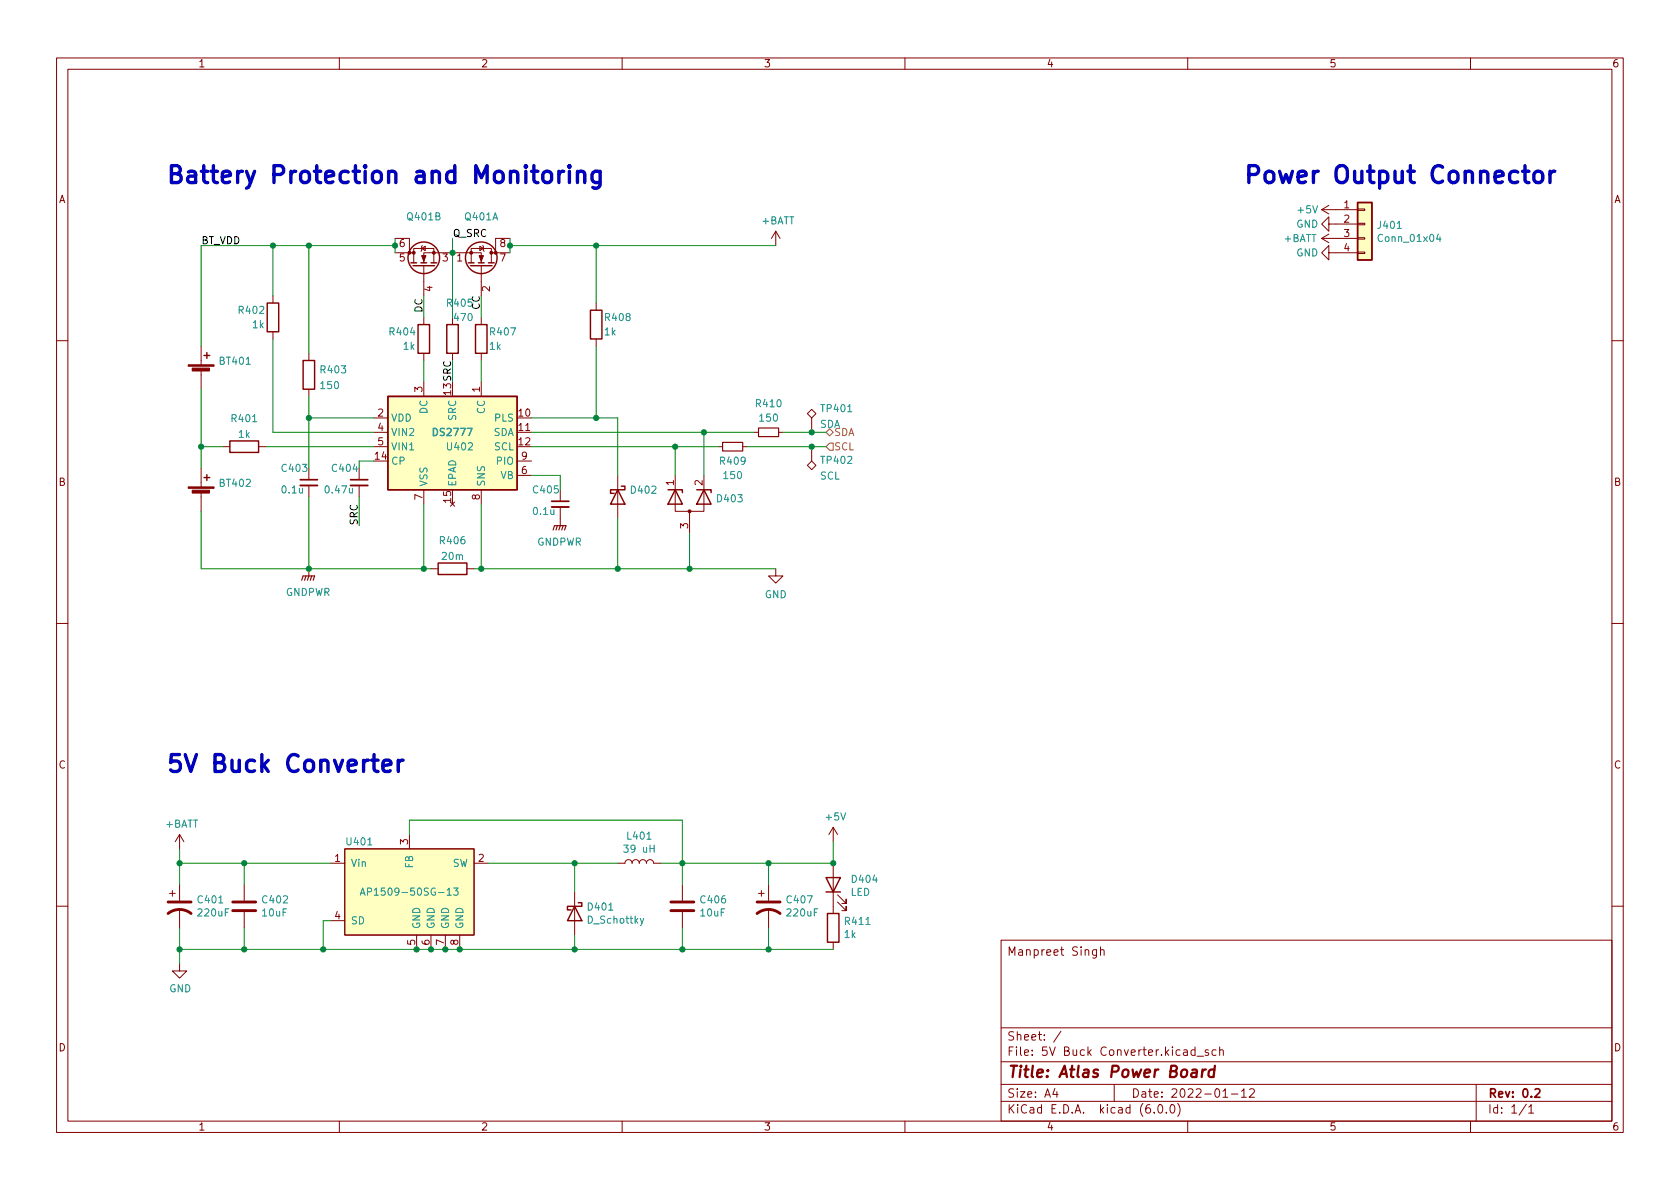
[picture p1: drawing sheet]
<svg xmlns="http://www.w3.org/2000/svg" width="297mm" height="210mm" viewBox="0 0 297 210" stroke-linecap="round" stroke-linejoin="round" font-family="sans-serif">
<g fill="none" stroke="#840000" stroke-width=".18">
<path d="M10 10.2h277v190.1h-277zM12 12.2h273v186.1h-273zM60 10.2v2M110 10.2v2M160 10.2v2M210 10.2v2M260 10.2v2M233.7 37.1h6.3M233.7 37.1l1.2 .7M234.9 39.6v-1.3l-1.2 1.3 1.2 1.3v-1.3h5.1M234.9 36.3l-1.2 .8M240 39.5h1.3v.2h-1.3z"/>
<path d="M240 37h1.3v.2h-1.3zM48.3 52.3v1.3M48.3 58.7v1.2M69.8 44.7h3.4M69.8 42.2h2.6v2.5M73.2 46.5v-2.6h3.5v2.6M74.5 43.9l.7-.3v.7zM74.7 43.4l-.2 .2v.7l-.1 .1M74.9 46.5v-1.8h10.2v1.8M74.9 47v5.3M74.9 56.1v1.3M83.3 46.5v-2.6h3.6v2.6"/>
<path d="M84.8 43.6l.7 .3-.7 .4zM85.1 47v5.3M85.1 56.1v1.3M85.3 43.4l.2 .2v.7l.1 .1M86.9 44.7h3.3M90.2 42.2h-2.6v2.5M105.4 53.6v1.3M105.4 59.9v1.3M137.2 40.9l-.8 1.3M137.2 40.9v2.5M137.2 40.9l.7 1.3M233.7 42.2h6.3"/>
<path d="M233.7 42.2l1.2 .7M234.9 44.7v-1.3l-1.2 1.3 1.2 1.3v-1.3h5.1M234.9 41.4l-1.2 .8M240 44.6h1.3v.2h-1.3zM240 42h1.3v.3h-1.3zM10 60.2h2M35.6 61.2v3.3M35.6 65.5v3.3M39.4 79h1.2M45.7 79h1.3M54.6 62.5v1.2M54.6 68.8v1.3"/>
<path d="M66 76.4h2.6M66 79h2.6M66 73.9h2.6M74.9 62.5v1.2M74.9 67.6v2.5M80 62.5v1.2M85.1 62.5v1.2M85.1 67.6v2.5M91.4 76.4h2.6M127 79h.8M131.3 79h.8M133.3 76.4h.8"/>
<path d="M137.7 76.4h.7M142.7 73.1l.8-.7 .8 .7-.8 .8zM143.5 73.9v2.5M143.5 79v2.5M285 60.2h2M35.6 82.8v3.3M35.6 87.1v3.3M54.6 82.8v2M54.6 85.8v2.1M63.5 82.8v2M63.5 85.8v2.1M74.9 86.6v2.5"/>
<path d="M79.6 88.8l.8 .7M80.4 88.8l-.8 .7M85.1 86.6v2.5M91.4 84.1h2.6M91.4 81.5h2.6M99.1 86.6v2M99.1 89.7v3.3M109.2 84.1v7.6M119.4 84.1v6.3h5.1v-6.3M121.9 90.4v3.8M143.5 81.5l.8 .8-.8 .8-.8-.8zM10 110.2h2"/>
<path d="M54.6 100.6v1.2M76.2 100.6h1.3M82.5 100.6h1.3M137.2 100.6v1.2h1.2l-1.2 1.3-1.3-1.3h1.3M285 110.2h2M30 158h1M30.5 157.5v1M31.7 147.6l-.7 1.2M31.7 147.6v2.5M31.7 156.5v2.8M31.7 147.6l.8 1.2M43.2 156.5v2.8"/>
<path d="M58.4 152.6h2.6M61 150.1h22.8v15.2h-22.8zM72.4 147.6v2.5M83.8 152.6h2.6M101.6 157.7v7.6M109.2 152.6h1.3a.64 .64 0 0 1 .6-.6 .64 .64 0 0 1 .7 .6 .64 .64 0 0 1 .6-.6 .64 .64 0 0 1 .6 .6 .64 .64 0 0 1 .7-.6 .64 .64 0 0 1 .6 .6 .64 .64 0 0 1 .6-.6 .64 .64 0 0 1 .7 .6h1.2M120.6 156.5v2.8M134.1 158h1M134.6 157.5v1M135.9 156.5v2.8M147.3 146.3v2.5M147.3 152.6v8.9"/>
<path d="M147.3 146.3l-.7 1.3M147.3 146.3l.8 1.3M148.1 159.5l1.5 1.5v-.7v.7h-.8M148.1 158.2l1.5 1.6v-.8v.8h-.8M10 160.2h2M31.7 170.4v1.3h1.3l-1.3 1.3-1.2-1.3h1.2M31.7 160.8v3.3M43.2 161.3v2.8M58.4 162.8h2.6M73.7 165.3v2.6M76.2 165.3v2.6M78.7 165.3v2.6"/>
<path d="M81.3 165.3v2.6M120.6 161.3v2.8M135.9 160.8v3.3M147.3 166.6v1.3M177 166.3h108v32h-108zM193.9 167.9v1.2l-.3 .3h-.4M193.9 168l-.5-.1-.3 .3v.4l.2 .3h.6M194.6 168.1l.2-.2 .3 .1 .1 .9M194.6 167.4v1.5M285 160.2h2M60 198.3v2M110 198.3v2"/>
<path d="M160 198.3v2M177 194.8h108M177 191.8h108M177 187.8h108M177 181.8h108M186.5 192.5l-.4 1h1M186.9 193v1M187.6 182.4l-1.3 1.9M197 191.8v3M204.1 196.7v.1M204.9 195.4l.2-.1a.81 .81 0 0 1 .6 .7 .81 .81 0 0 1-.3 .8h-.2a.81 .81 0 0 1-.6-.6 .81 .81 0 0 1 .3-.8zM206.2 196.7v.1"/>
<path d="M207.1 195.4l.1-.1a.81 .81 0 0 1 .6 .7 .81 .81 0 0 1-.3 .8h-.1a.81 .81 0 0 1-.6-.6 .81 .81 0 0 1 .3-.8zM208.2 195.1a1.72 1.72 0 0 1 0 2.3M210 198.3v2M211.3 185.7l-.4-.1-.3 .3v.4l.1 .3h.6M211.3 185.1v1.5M211.6 186.8h1.2M213.6 185.7l-.3-.1-.2 .2v.3l.5 .1v.4h-.5M215 185.7l-.4-.1-.3 .3v.4l.1 .3h.6M215.6 185.8l.3-.2 .3 .1 .1 .9M215.6 185.1v1.5M216.2 194h.9M217.7 193.5h1.2"/>
<path d="M219.5 193l.4-.5v1.5M219.5 194h.9M220.9 192.7l.6-.2 .2 .2 .1 .3-.9 1h.9M260 198.3v2M261 191.8v6.5M269.9 195.3l-1.3 1.9M270.3 195.8l.4-.5v1.5M270.3 196.8h.9"/>
</g>
<path d="M53.1 84.8h3M62 84.8h3M97.5 88.6h3.1M271.4 192.7l.6-.2 .2 .2 .1 .3-1 1h1" fill="none" stroke="#840000" stroke-width=".3"/>
<path d="M210.8 189.2l.2-.1 .6 .1-.1 1.3M211.6 189.6l-.7 .1a.4 .4 0 0 0-.3 .3 .4 .4 0 0 0 .2 .5l.7-.1M212.6 189.1l-.1 1.4M213.2 189.1l-.4 .1-.2 .3M214.7 189.2a.66 .66 0 0 0-1 .3v.6l.1 .3 .2 .1 .6-.1M214.8 188.5l-.2 2" fill="none" stroke="#840000" stroke-width=".4"/>
<path d="M127.8 78.2h3.5v1.6h-3.5zM134.1 75.7h3.6v1.5h-3.6zM97.8 93.7l.2-.7h2.1l-.3 .7M98.6 93l-.3 .7M99.1 93l-.3 .7M99.6 93l-.3 .7M53.3 102.6l.3-.8h2l-.2 .8M54.1 101.8l-.3 .8M54.6 101.8l-.2 .8M55.1 101.8l-.2 .8" fill="none" stroke="#840000" stroke-width=".2"/>
<path d="M29.7 159.5h4.1M41.1 159.5h4.1M118.6 159.5h4.1M133.9 159.5h4M29.7 161.5a3.3 3.3 0 0 1 4.1 0M41.1 161h4.1M118.6 161h4.1M133.9 161.5a3.3 3.3 0 0 1 4 0" fill="none" stroke="#840000" stroke-width=".51"/>
<g fill="none" stroke="#840000" stroke-width=".25">
<path d="M240 35.8h2.6v10.2h-2.6zM47.2 53.6h2.1v5.1h-2.1zM72.6 46.5h1.1M73 47h3.8M73.9 57.4h2v5.1h-2zM74.4 46.5h1M76.2 46.5h1M79 57.4h2v5.1h-2zM82.8 46.5h1M83.2 47h3.8M84.1 57.4h2v5.1h-2zM84.6 46.5h1"/>
<path d="M86.4 46.5h1M104.4 54.9h2v5h-2zM36.1 62.9h1M36.6 62.4v1M40.6 78h5.1v2h-5.1zM53.6 63.7h2v5.1h-2zM68.6 70.1h22.8v16.5h-22.8zM36.1 84.4h1M36.6 83.9v1.1M77.5 99.6h5v2h-5zM109.2 86.6l1.3 2.5h-2.6zM109.9 86h.6v.6h-2.6v.6h.7"/>
<path d="M118.1 86.6h2.5v.5M119.4 86.6l1.2 2.5h-2.5zM123.2 86.6h2.5v.5M124.5 86.6l1.2 2.5h-2.5zM102.2 159.6h.7v.7h-2.6v.6h.7M146 155.2h2.6l-1.3 2.5zM146 157.7h2.6M101.6 160.3l1.3 2.5h-2.6zM146.3 161.5h2v5.1h-2z"/>
<circle cx="74.9" cy="45.6" r="2.79"/>
<circle cx="85.1" cy="45.6" r="2.79"/>
</g>
<g fill="#840000" stroke="#840000" stroke-width=".18">
<path d="M84.7 45.2h.8l-.4 1z"/>
<path d="M74.5 45.2h.8l-.4 1z"/>
<path d="M33.3 64.5h4.5v.3h-4.5z"/>
<path d="M34 65.1h3v.5h-3z"/>
<path d="M33.3 86.1h4.5v.3h-4.5z"/>
<path d="M34 86.7h3v.5h-3z"/>
<circle cx="121.9" cy="90.4" r=".25"/>
<circle cx="83.3" cy="44.7" r=".25"/>
<circle cx="86.9" cy="44.7" r=".25"/>
<circle cx="87.6" cy="44.7" r=".25"/>
<circle cx="76.7" cy="44.7" r=".25"/>
<circle cx="73.2" cy="44.7" r=".25"/>
<circle cx="72.4" cy="44.7" r=".25"/>
</g>
<path d="M254.3 41.4l-.3 .9h.8M254.6 41.9v.8M63.7 158.3l.4-1.3 .4 1.3M63.8 157.9h.6M80.2 157h.8l-.4 .5 .3 .1v.6l-.1 .1-.6-.1M113.8 162.4l-.4 1.2-.2 .1" fill="none" stroke="#008484" stroke-width=".18"/>
<g fill="#ffffc2" stroke="#ffffc2" stroke-width=".18">
<path d="M240 35.8h2.6v10.2h-2.6z"/>
<path d="M61 150.1h22.8v15.2h-22.8z"/>
<path d="M68.6 70.1h22.8v16.5h-22.8z"/>
</g>
<path d="M53.1 85.8h3M62 85.8h3M97.5 89.7h3.1" fill="none" stroke="#840000" stroke-width=".33"/>
<path d="M146 76.4l.7-.6 .6 .6-.6 .7zM146 79l.7-.6h.6v1.2h-.6z" fill="none" stroke="#848400" stroke-width=".18"/>
<g fill="none" stroke="#0000c2" stroke-width=".6">
<path d="M98.8 30.3v2M99.7 30.3a.77 .77 0 0 0-.9 .6M100.7 29.3l-.2 .1 .2 .2 .1-.2-.1-.1v.3M100.7 30.3v2M102.1 30.6a.74 .74 0 0 1 1.3 .1v1.6M102.1 30.3v2M106.1 30.3v2.4a.81 .81 0 0 1-1.3 .4M106.1 30.4l-.3-.1h-.6l-.4 .3-.1 .3v.8l.3 .4 .2 .2h.6l.3-.2M271.5 30.4a.81 .81 0 0 1 1.3 .5v.8a.81 .81 0 0 1-.8 .6 .81 .81 0 0 1-.8-.6v-.8zM274 30.3v2M274.9 30.3a.77 .77 0 0 0-.9 .6M67.7 135.4l1.4-.3-.1-.5-.3-.2h-.6l-.3 .2-.1 .3v1.1l.1 .3 .3 .1h.6l.3-.1"/>
<path d="M70.4 134.4v2M71.3 134.4a.76 .76 0 0 0-.9 .6"/>
</g>
<g fill="none" stroke="#008400" stroke-width=".18">
<path d="M48.3 43.4v8.9M48.3 59.9v16.5h17.7M54.6 43.4v19.1M69.8 43.4h-34.2v17.8M69.8 42.2v2.5M74.9 52.3v3.8M80 42.2v13.9M85.1 52.3v3.8M90.2 43.4h47M90.2 42.2v2.5M105.4 43.4v10.2M35.6 79h3.8"/>
<path d="M35.6 68.8v14M47 79h19M54.6 70.1v12.7M54.6 73.9h11.4M74.9 63.7v3.9M80 63.7v3.9M85.1 63.7v3.9M94 79h33M94 73.9h15.2v10.2M94 76.4h39.3M105.4 61.2v12.7M119.4 79v5.1"/>
<path d="M124.5 76.4v7.7M132.1 79h13.9M138.4 76.4h7.6M35.6 90.4v10.2h40.6M54.6 87.9v12.7M63.5 81.5h2.5M63.5 87.9v5.1M74.9 89.1v11.5M85.1 89.1v11.5M94 84.1h5.1v2.5M109.2 91.7v8.9M121.9 94.2v6.4"/>
<path d="M83.8 100.6h53.4M31.7 152.6h26.7M31.7 150.1v6.4M43.2 152.6v3.9M72.4 147.6v-2.6h48.2v11.5M86.4 152.6h22.8M101.6 152.6v5.1M135.9 152.6v3.9M147.3 148.8v3.8h-30.5M31.7 164.1v6.3M31.7 167.9h115.6M43.2 164.1v3.8"/>
<path d="M58.4 162.8h-1.3v5.1M101.6 165.3v2.6M120.6 164.1v3.8M135.9 164.1v3.8"/>
</g>
<g fill="#008400" stroke="#008400" stroke-width=".18">
<circle cx="135.9" cy="167.9" r=".46"/>
<circle cx="120.6" cy="152.6" r=".46"/>
<circle cx="101.6" cy="167.9" r=".46"/>
<circle cx="101.6" cy="152.6" r=".46"/>
<circle cx="120.6" cy="167.9" r=".46"/>
<circle cx="135.9" cy="152.6" r=".46"/>
<circle cx="147.3" cy="152.6" r=".46"/>
<circle cx="105.4" cy="43.4" r=".46"/>
<circle cx="109.2" cy="100.6" r=".46"/>
<circle cx="121.9" cy="100.6" r=".46"/>
<circle cx="105.4" cy="73.9" r=".46"/>
<circle cx="48.3" cy="43.4" r=".46"/>
<circle cx="54.6" cy="43.4" r=".46"/>
<circle cx="69.8" cy="43.4" r=".46"/>
<circle cx="80" cy="44.7" r=".46"/>
<circle cx="90.2" cy="43.4" r=".46"/>
<circle cx="43.2" cy="167.9" r=".46"/>
<circle cx="73.7" cy="167.9" r=".46"/>
<circle cx="76.2" cy="167.9" r=".46"/>
<circle cx="57.1" cy="167.9" r=".46"/>
<circle cx="43.2" cy="152.6" r=".46"/>
<circle cx="31.7" cy="152.6" r=".46"/>
<circle cx="78.7" cy="167.9" r=".46"/>
<circle cx="81.3" cy="167.9" r=".46"/>
<circle cx="31.7" cy="167.9" r=".46"/>
<circle cx="54.6" cy="73.9" r=".46"/>
<circle cx="54.6" cy="100.6" r=".46"/>
<circle cx="74.9" cy="100.6" r=".46"/>
<circle cx="35.6" cy="79" r=".46"/>
<circle cx="85.1" cy="100.6" r=".46"/>
<circle cx="119.4" cy="79" r=".46"/>
<circle cx="143.5" cy="76.4" r=".46"/>
<circle cx="143.5" cy="79" r=".46"/>
<circle cx="124.5" cy="76.4" r=".46"/>
</g>
<g font-size="4.2" fill="#0000c2">
<text x="29.2" y="32.4">Battery Protection and Monitoring</text>
<text x="219.7" y="32.4">Power Output Connector</text>
<text x="29.2" y="136.6">5V Buck Converter</text>
</g>
<text font-size="2.8" fill="#840000" x="178" y="190.6">Title: Atlas Power Board</text>
<g font-size="2.1" fill="#840000">
<text x="178" y="169">Manpreet Singh</text>
<text x="178" y="184">Sheet: /</text>
<text x="178" y="186.7">File: 5V Buck Converter.kicad_sch</text>
<text x="178" y="196.9">KiCad E.D.A. kicad (6.0.0)</text>
<text x="178" y="194.1">Size: A4</text>
<text x="200" y="194.1">Date: 2022-01-12</text>
<text x="263" y="194.1">Rev: 0.2</text>
<text x="263" y="196.9">Id: 1/1</text>
</g>
<g font-size="1.8" fill="#840000">
<text x="35" y="11.9">1</text>
<text x="85" y="11.9">2</text>
<text x="135" y="11.9">3</text>
<text x="185" y="11.9">4</text>
<text x="235" y="11.9">5</text>
<text x="285" y="11.9">6</text>
<text x="10.3" y="35.9">A</text>
<text x="285.3" y="35.9">A</text>
<text x="237.6" y="36.8">1</text>
<text x="237.6" y="39.4">2</text>
<text x="237.6" y="41.9">3</text>
<text x="70.6" y="46.2">5</text>
<text x="70.6" y="43.7">6</text>
<text x="78.2" y="46.2">3</text>
<text x="80.8" y="46.2">1</text>
<text x="88.4" y="46.2">7</text>
<text x="88.4" y="43.7">8</text>
<text x="237.6" y="44.4">4</text>
<text x="76.5" y="51.5" transform="rotate(-90 76.5 51.5)">4</text>
<text x="86.6" y="51.5" transform="rotate(-90 86.6 51.5)">2</text>
<text x="74.7" y="69.3" transform="rotate(-90 74.7 69.3)">3</text>
<text x="84.8" y="69.3" transform="rotate(-90 84.8 69.3)">1</text>
<text x="66.8" y="73.7">2</text>
<text x="66.8" y="76.2">4</text>
<text x="91.7" y="73.7">10</text>
<text x="91.7" y="76.2">11</text>
<text x="66.3" y="81.3">14</text>
<text x="66.8" y="78.7">5</text>
<text x="91.7" y="78.7">12</text>
<text x="92.2" y="83.8">6</text>
<text x="92.2" y="81.3">9</text>
<text x="10.3" y="85.9">B</text>
<text x="74.7" y="88.4" transform="rotate(-90 74.7 88.4)">7</text>
<text x="79.8" y="88.9" transform="rotate(-90 79.8 88.9)">15</text>
<text x="84.8" y="88.4" transform="rotate(-90 84.8 88.4)">8</text>
<text x="119.1" y="85.8" transform="rotate(-90 119.1 85.8)">1</text>
<text x="124.2" y="85.8" transform="rotate(-90 124.2 85.8)">2</text>
<text x="285.3" y="85.9">B</text>
<text x="121.7" y="93.5" transform="rotate(-90 121.7 93.5)">3</text>
<text x="10.3" y="135.9">C</text>
<text x="285.3" y="135.9">C</text>
<text x="72.1" y="149.3" transform="rotate(-90 72.1 149.3)">3</text>
<text x="59.2" y="152.4">1</text>
<text x="84.6" y="152.4">2</text>
<text x="59.2" y="162.6">4</text>
<text x="73.4" y="167.1" transform="rotate(-90 73.4 167.1)">5</text>
<text x="75.9" y="167.1" transform="rotate(-90 75.9 167.1)">6</text>
<text x="78.5" y="167.1" transform="rotate(-90 78.5 167.1)">7</text>
<text x="81" y="167.1" transform="rotate(-90 81 167.1)">8</text>
<text x="10.3" y="185.9">D</text>
<text x="285.3" y="185.9">D</text>
<text x="35" y="199.9">1</text>
<text x="85" y="199.9">2</text>
<text x="135" y="199.9">3</text>
<text x="185" y="199.9">4</text>
<text x="235" y="199.9">5</text>
<text x="285" y="199.9">6</text>
</g>
<g font-size="1.8" fill="#008484">
<text x="72.1" y="39">Q401B</text>
<text x="82.3" y="39">Q401A</text>
<text x="134.7" y="39.7">+BATT</text>
<text x="229.2" y="40.3">GND</text>
<text x="229.5" y="37.7">+5V</text>
<text x="243.7" y="40.5">J401</text>
<text x="227" y="42.8">+BATT</text>
<text x="229.2" y="45.3">GND</text>
<text x="244" y="42.8">Conn_01x04</text>
<text x="42.3" y="55.5">R402</text>
<text x="44.7" y="58">1k</text>
<text x="69" y="59.3">R404</text>
<text x="79.2" y="54.2">R405</text>
<text x="80.4" y="56.8">470</text>
<text x="86.8" y="59.3">R407</text>
<text x="106.9" y="59.3">1k</text>
<text x="107.1" y="56.8">R408</text>
<text x="38.9" y="64.5">BT401</text>
<text x="71.3" y="61.8">1k</text>
<text x="86.6" y="61.8">1k</text>
<text x="56.8" y="66">R403</text>
<text x="56.8" y="68.8">150</text>
<text x="41.1" y="74.6">R401</text>
<text x="42.2" y="77.4">1k</text>
<text x="69.1" y="74.5">VDD</text>
<text x="69.1" y="77.1">VIN2</text>
<text x="75.6" y="73.2" transform="rotate(-90 75.6 73.2)">DC</text>
<text x="76.8" y="77.1">DS2777</text>
<text x="80.6" y="74.3" transform="rotate(-90 80.6 74.3)">SRC</text>
<text x="85.7" y="73.2" transform="rotate(-90 85.7 73.2)">CC</text>
<text x="87.2" y="77.1">SDA</text>
<text x="87.5" y="74.5">PLS</text>
<text x="133.8" y="72">R410</text>
<text x="134.4" y="74.5">150</text>
<text x="144.9" y="75.6">SDA</text>
<text x="145.3" y="72.9">TP401</text>
<text x="49.9" y="83.4">C403</text>
<text x="69.1" y="82.2">CP</text>
<text x="69.1" y="79.6">VIN1</text>
<text x="79.2" y="79.6">U402</text>
<text x="87.4" y="79.6">SCL</text>
<text x="87.9" y="82.2">PIO</text>
<text x="127.4" y="82.2">R409</text>
<text x="145.3" y="82">TP402</text>
<text x="38.9" y="86.1">BT402</text>
<text x="49.9" y="87.2">0.1u</text>
<text x="57.7" y="87.2">0.47u</text>
<text x="75.6" y="86.1" transform="rotate(-90 75.6 86.1)">VSS</text>
<text x="80.6" y="86.1" transform="rotate(-90 80.6 86.1)">EPAD</text>
<text x="85.7" y="86.1" transform="rotate(-90 85.7 86.1)">SNS</text>
<text x="88.5" y="84.7">VB</text>
<text x="94.4" y="87.2">C405</text>
<text x="111.7" y="87.3">D402</text>
<text x="126.9" y="88.8">D403</text>
<text x="128.1" y="84.7">150</text>
<text x="145" y="84.8">SCL</text>
<text x="94.4" y="91.1">0.1u</text>
<text x="77.9" y="96.2">R406</text>
<text x="78.2" y="99">20m</text>
<text x="94.9" y="96.5">GNDPWR</text>
<text x="50.5" y="105.4">GNDPWR</text>
<text x="135.2" y="105.8">GND</text>
<text x="29.3" y="146.3">+BATT</text>
<text x="61.4" y="149.5">U401</text>
<text x="111" y="148.5">L401</text>
<text x="146.1" y="145.1">+5V</text>
<text x="62" y="153.3">Vin</text>
<text x="73" y="153.5" transform="rotate(-90 73 153.5)">FB</text>
<text x="80" y="153.3">SW</text>
<text x="110.6" y="150.8">39 uH</text>
<text x="35.1" y="159.7">C401</text>
<text x="46.5" y="159.7">C402</text>
<text x="65.4" y="158.4">AP1509-50SG-13</text>
<text x="104" y="161">D401</text>
<text x="124" y="159.7">C406</text>
<text x="139.2" y="159.7">C407</text>
<text x="150.4" y="158.4">LED</text>
<text x="150.7" y="156.1">D404</text>
<text x="35.1" y="162">220uF</text>
<text x="46.4" y="162">10uF</text>
<text x="62" y="163.4">SD</text>
<text x="74.3" y="164.3" transform="rotate(-90 74.3 164.3)">GND</text>
<text x="76.8" y="164.3" transform="rotate(-90 76.8 164.3)">GND</text>
<text x="79.4" y="164.3" transform="rotate(-90 79.4 164.3)">GND</text>
<text x="81.9" y="164.3" transform="rotate(-90 81.9 164.3)">GND</text>
<text x="104" y="163.3">D_Schottky</text>
<text x="123.9" y="162">10uF</text>
<text x="139.3" y="162">220uF</text>
<text x="149.3" y="165.9">1k</text>
<text x="149.5" y="163.5">R411</text>
<text x="29.9" y="175.5">GND</text>
</g>
<g font-size="1.8">
<text x="80" y="41.9">Q_SRC</text>
<text x="35.6" y="43.2">BT_VDD</text>
<text x="74.7" y="55.4" transform="rotate(-90 74.7 55.4)">DC</text>
<text x="84.8" y="54.9" transform="rotate(-90 84.8 54.9)">CC</text>
<text x="79.8" y="69.8" transform="rotate(-90 79.8 69.8)">13SRC</text>
<text x="63.2" y="93" transform="rotate(-90 63.2 93)">SRC</text>
</g>
<g font-size="1.8" fill="#848400">
<text x="147.4" y="77.1">SDA</text>
<text x="147.4" y="79.6">SCL</text>
</g>
<text font-size="1.8" fill="#008400" x="58.8" y="83.4">C404</text>
</svg>
